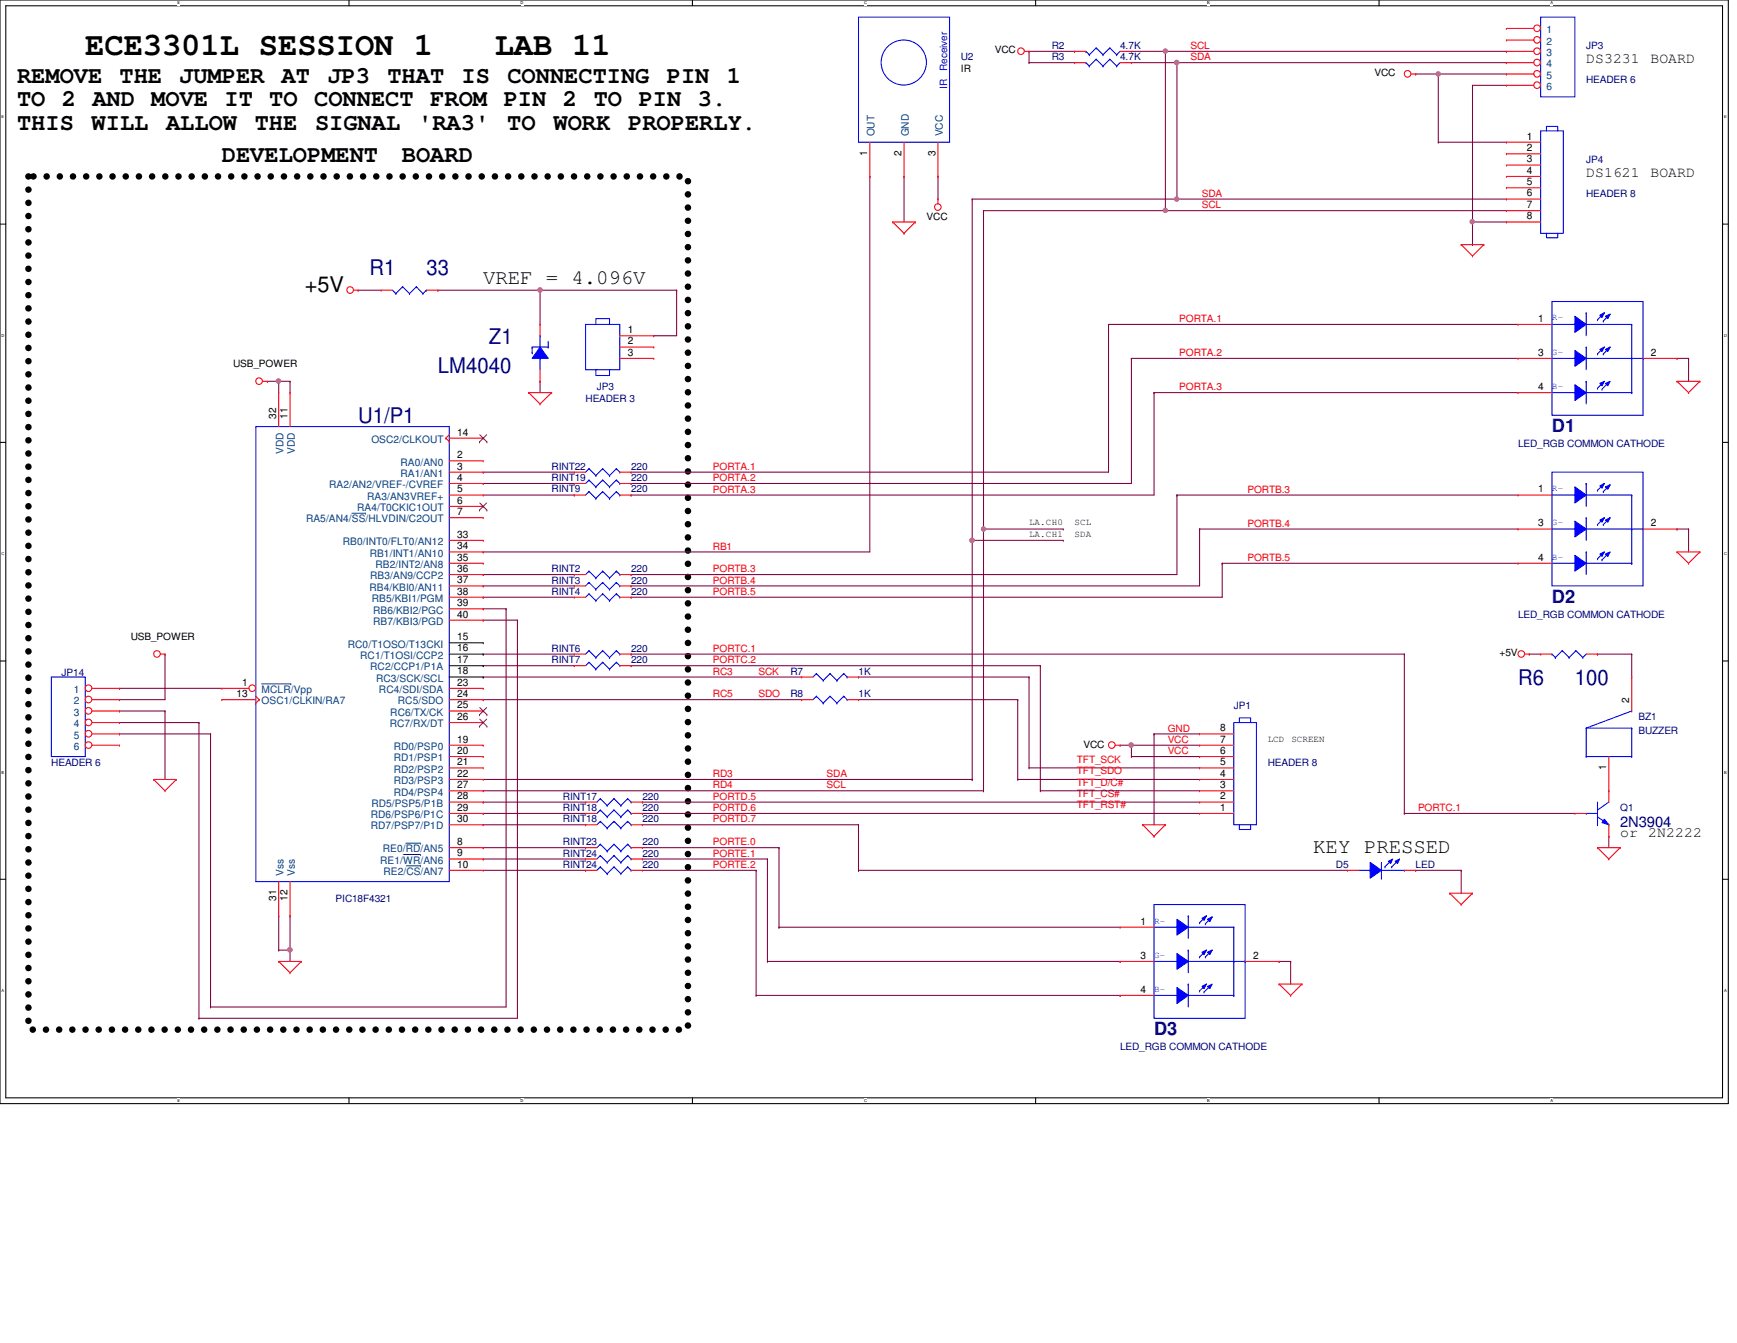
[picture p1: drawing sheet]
<svg xmlns="http://www.w3.org/2000/svg" width="279mm" height="216mm" viewBox="0 0 279 216" stroke-linecap="round" stroke-linejoin="round" font-family="sans-serif">
<path d="M0 0h278v177.4h-278zM.9 .9h276.2v175.6h-276.2z" fill="none" stroke="#000" stroke-width=".17"/>
<g fill="#fff">
<path d="M28.5 .1h.5v.7h-.5z"/>
<path d="M28.5 176.6h.5v.7h-.5z"/>
</g>
<path d="M56.1 0v.9M56.1 176.5v.9" fill="none" stroke="#000" stroke-width=".17"/>
<g fill="#fff">
<path d="M83.7 .1h.5v.7h-.5z"/>
<path d="M83.7 176.6h.5v.7h-.5z"/>
</g>
<path d="M111.4 0v.9M111.4 176.5v.9" fill="none" stroke="#000" stroke-width=".17"/>
<g fill="#fff">
<path d="M139 .1h.4v.7h-.4z"/>
<path d="M139 176.6h.4v.7h-.4z"/>
</g>
<path d="M166.6 0v.9M166.6 176.5v.9" fill="none" stroke="#000" stroke-width=".17"/>
<g fill="#fff">
<path d="M194.2 .1h.4v.7h-.4z"/>
<path d="M194.2 176.6h.4v.7h-.4z"/>
</g>
<path d="M221.8 0v.9M221.8 176.5v.9" fill="none" stroke="#000" stroke-width=".17"/>
<g fill="#fff">
<path d="M249.4 .1h.4v.7h-.4z"/>
<path d="M249.4 176.6h.4v.7h-.4z"/>
<path d="M.3 18.5h.4v.7h-.4z"/>
<path d="M277.3 18.5h.4v.7h-.4z"/>
<path d="M.3 53.6h.4v.7h-.4z"/>
<path d="M277.3 53.6h.5v.7h-.5z"/>
</g>
<path d="M0 36h.9M277.1 36h.9" fill="none" stroke="#000" stroke-width=".17"/>
<g fill="#fff">
<path d="M.3 88.6h.4v.8h-.4z"/>
<path d="M277.3 88.6h.5v.8h-.5z"/>
</g>
<path d="M0 71.1h.9M277.1 71.1h.9" fill="none" stroke="#000" stroke-width=".17"/>
<g fill="#fff">
<path d="M.3 123.8h.4v.7h-.4z"/>
<path d="M277.3 123.8h.4v.7h-.4z"/>
</g>
<path d="M0 106.3h.9M277.1 106.3h.9" fill="none" stroke="#000" stroke-width=".17"/>
<g fill="#fff">
<path d="M.3 158.9h.3v.7h-.3z"/>
<path d="M277.3 158.9h.4v.7h-.4z"/>
</g>
<path d="M0 141.4h.9M277.1 141.4h.9" fill="none" stroke="#000" stroke-width=".17"/>
<path d="M4.6 28.4h106.1v137.1h-106.1z" fill="none" stroke="#000" stroke-width="1.1" stroke-dasharray="0 2.1"/>
<path d="M187.5 33.9h.1M187.5 33.9h54.8M236.9 35.7h.1M236.9 39.3h.1M236.9 35.7h5.4M236.9 35.7v3.6" fill="none" stroke="#800040" stroke-width=".17"/>
<circle cx="187.4" cy="33.8" r=".34" fill="#f0f"/>
<circle cx="187.4" cy="33.8" r=".34" fill="none" stroke="#f0f" stroke-width=".17"/>
<path d="M236.9 13.7v22M236.9 35.7h.1" fill="none" stroke="#800040" stroke-width=".17"/>
<circle cx="236.8" cy="35.6" r=".34" fill="#f0f"/>
<circle cx="236.8" cy="35.6" r=".34" fill="none" stroke="#f0f" stroke-width=".17"/>
<path d="M227.7 11.9h.1M227.7 11.9h3.7M231.4 11.9h.1M231.4 11.9v11M236.9 13.7h.1M236.9 13.7h5.4M189.3 32h.1M189.3 32h53M231.4 22.9h.1M231.4 22.9h10.9" fill="none" stroke="#800040" stroke-width=".17"/>
<circle cx="189.3" cy="32" r=".34" fill="#f0f"/>
<circle cx="189.3" cy="32" r=".34" fill="none" stroke="#f0f" stroke-width=".17"/>
<path d="M182 10.1h7.3M182 8.3h5.5M187.5 8.3h.1M189.3 10.1h.1M231.4 11.9h10.9M242.3 11.9h.1" fill="none" stroke="#800040" stroke-width=".17"/>
<circle cx="231.3" cy="11.9" r=".34" fill="#f0f"/>
<circle cx="231.3" cy="11.9" r=".34" fill="none" stroke="#f0f" stroke-width=".17"/>
<path d="M165.5 10.1h.1M165.5 8.3h.1M165.5 10.1h7.3M165.5 8.3v1.8M165.5 8.3h7.3M172.8 8.3h.1M242.3 8.3h.1M242.3 8.3h-54.8v25.6M156.4 32v54.9M187.5 33.9h.1M156.4 86.9h.1" fill="none" stroke="#800040" stroke-width=".17"/>
<circle cx="187.4" cy="8.2" r=".34" fill="#f0f"/>
<circle cx="187.4" cy="8.2" r=".34" fill="none" stroke="#f0f" stroke-width=".17"/>
<path d="M242.3 10.1h.1M242.3 10.1h-53v21.9M158.2 33.9h.1M158.2 33.9v51.1M158.2 33.9h29.3M189.3 32h.1M158.2 85h.1" fill="none" stroke="#800040" stroke-width=".17"/>
<circle cx="189.3" cy="10" r=".35" fill="#f0f"/>
<circle cx="189.3" cy="10" r=".35" fill="none" stroke="#f0f" stroke-width=".17"/>
<path d="M156.4 32h.1M156.4 32h32.9M158.2 85v42.1M77.7 125.3h78.7M77.7 127.1h80.5M156.4 125.3h.1M158.2 127.1h.1" fill="none" stroke="#800040" stroke-width=".17"/>
<circle cx="158.2" cy="85" r=".34" fill="#f0f"/>
<circle cx="158.2" cy="85" r=".34" fill="none" stroke="#f0f" stroke-width=".17"/>
<path d="M158.2 85h12.8M171 85h.1M171 86.9h.1M171 86.9h-14.6v38.4M156.4 125.3h.1" fill="none" stroke="#800040" stroke-width=".17"/>
<circle cx="156.4" cy="86.9" r=".36" fill="#f0f"/>
<circle cx="156.4" cy="86.9" r=".36" fill="none" stroke="#f0f" stroke-width=".17"/>
<g fill="none" stroke="#800040" stroke-width=".17">
<path d="M178.3 52.2h.1M178.3 52.2v23.7h-76.8M269.7 57.6h.1M269.7 57.6h1.9M271.6 57.6h.1M271.6 57.6v3.7M77.7 77.7h.1M77.7 75.9h.1M77.7 77.7h14.7M77.7 75.9h14.7M101.5 79.6h.1M101.5 77.7h.1"/>
<path d="M101.5 75.9h.1M101.5 79.6h84.1M101.5 77.7h80.5M193 85h.1M193 85h51.2M101.5 107h.1M101.5 107h65.8M180.2 119.8h.1M180.2 119.8h1.8M225.9 105.2h.1M225.9 105.2v25.6M246 105.2h.1"/>
<path d="M246 105.2h1.8M257 105.2h.1M257 105.2h5.5M262.5 105.2h.1M262.5 105.2v3.6M103.3 128.9h.1M103.3 130.8h.1M103.3 130.8h89.7M103.3 128.9h89.7M225.9 130.8h.1M225.9 130.8h27.4M258.8 134.5h.1"/>
<path d="M258.8 134.5v1.8"/>
</g>
<circle cx="181.9" cy="119.8" r=".35" fill="#f0f"/>
<circle cx="181.9" cy="119.8" r=".35" fill="none" stroke="#f0f" stroke-width=".17"/>
<g fill="none" stroke="#800040" stroke-width=".17">
<path d="M182 57.6h.1M182 57.6v20.1M182 57.6h62.2M185.6 63.1h.1M185.6 63.1v16.5M185.6 63.1h58.6M189.3 79.6h.1M189.3 79.6h54.9M189.3 79.6v12.8h-87.8M77.7 88.7h.1M77.7 88.7h62.2M101.5 92.4h.1"/>
<path d="M101.5 96h.1M101.5 96h95.1M77.7 107h.1M77.7 108.8h.1M77.7 112.5h.1M77.7 108.8h51.2M77.7 112.5h51.2M77.7 107h14.7M138.1 108.8h.1M138.1 112.5h.1M138.1 108.8h27.4M138.1 112.5h25.6"/>
<path d="M163.7 112.5h.1M163.7 112.5v12.8M165.5 108.8h.1M165.5 108.8v14.6M167.3 107h.1M167.3 107v20.1M182 119.8h.1M182 119.8v1.8M182 119.8h11M185.6 118h.1M185.6 118h7.4M185.6 118v14.6"/>
<path d="M77.7 128.9h.1M77.7 128.9h16.5M163.7 125.3h.1M163.7 125.3h29.3M165.5 123.4h.1M165.5 123.4h27.5M167.3 127.1h.1M167.3 127.1h25.7M182 121.6h.1M182 121.6h11M46.7 152.7h.1M46.7 147.2h.1"/>
<path d="M46.7 147.2v7.4"/>
</g>
<circle cx="46.6" cy="152.7" r=".36" fill="#f0f"/>
<circle cx="46.6" cy="152.7" r=".36" fill="none" stroke="#f0f" stroke-width=".17"/>
<path d="M43 61.3h.1M43 61.3h1.8" fill="none" stroke="#800040" stroke-width=".17"/>
<circle cx="44.8" cy="61.3" r=".34" fill="#f0f"/>
<circle cx="44.8" cy="61.3" r=".34" fill="none" stroke="#f0f" stroke-width=".17"/>
<g fill="none" stroke="#800040" stroke-width=".17">
<path d="M57.6 46.7h.1M57.6 46.7h3.7M70.4 46.7h.1M70.4 46.7h38.4M86.9 46.7h.1M86.9 46.7v5.5M44.8 61.3h.1M44.8 61.3h1.9M44.8 61.3v1.8M46.7 61.3h.1M46.7 61.3v1.8M86.9 61.3h.1"/>
<path d="M86.9 61.3v1.8M77.7 99.7h.1M77.7 92.4h.1M77.7 94.2h.1M77.7 99.7h5.5M77.7 92.4h14.7M77.7 94.2h14.7M83.2 99.7h.1M83.2 99.7v64h-51.2M19.2 112.5h.1M19.2 110.7h.1M19.2 116.2h.1"/>
<path d="M19.2 118h.1M19.2 114.3h.1M19.2 110.7h16.5M19.2 116.2h12.8M19.2 118h14.7M19.2 114.3h7.3M26.5 105.2h.1M26.5 114.3h.1M26.5 105.2v7.3h-7.3M26.5 114.3v11M32 116.2h.1M32 116.2v47.5"/>
<path d="M33.9 118h.1M33.9 118v43.9M77.7 105.2h.1M77.7 105.2h14.7M77.7 130.8h.1M77.7 130.8h16.5M44.8 152.7h.1M44.8 147.2h.1M44.8 152.7h1.9M44.8 147.2v5.5M32 163.7h.1M33.9 161.9h.1"/>
<path d="M33.9 161.9h47.5"/>
</g>
<circle cx="86.9" cy="46.6" r=".35" fill="#f0f"/>
<circle cx="86.9" cy="46.6" r=".35" fill="none" stroke="#f0f" stroke-width=".17"/>
<g fill="none" stroke="#800040" stroke-width=".17">
<path d="M139.9 28.4h.1M139.9 28.4v60.3M145.4 28.4h.1M145.4 28.4v7.3M150.9 28.4h.1M150.9 28.4v3.6M105.2 54h.1M108.8 46.7h.1M108.8 46.7v7.3h-3.6M178.3 52.2h.1M178.3 52.2h65.9M77.7 79.6h14.7"/>
<path d="M92.4 79.6h.1M77.7 97.9h.1M77.7 96h.1M77.7 97.9h3.7M77.7 96h14.7M81.4 97.9h.1M81.4 97.9v64M101.5 94.2h.1M193 85h.1M193 85v9.2h-91.5M196.6 90.6h.1M196.6 90.6h47.6"/>
<path d="M196.6 90.6v5.4M269.7 85h.1M269.7 85h1.9M271.6 85h.1M271.6 85v3.7M101.5 105.2h.1M101.5 105.2h124.4M77.7 136.3h.1M77.7 138.1h.1M77.7 136.3h16.5M77.7 138.1h16.5M77.7 139.9h16.5"/>
<path d="M77.7 132.6h16.5M94.2 132.6h.1M94.2 139.9h.1M103.3 136.3h22M103.3 138.1h20.1M103.3 139.9h18.3M103.3 132.6h34.8M121.6 139.9h.1M121.6 139.9v20.1M123.4 138.1h.1M123.4 138.1v16.5M125.3 136.3h.1"/>
<path d="M125.3 136.3v12.8M138.1 139.9h.1M138.1 132.6h.1M138.1 139.9h78.6M138.1 132.6v7.3M227.7 139.9h.1M227.7 139.9h7.3M235 139.9h.1M235 139.9v3.7M123.4 154.6h.1M123.4 154.6h56.8M125.3 149.1h.1"/>
<path d="M125.3 149.1h54.9M180.2 154.6h.1M205.7 154.6h.1M205.7 154.6h1.9M207.6 154.6h.1M207.6 154.6v3.6M121.6 160h.1M121.6 160h58.6M180.2 160h.1"/>
</g>
<g fill="none" stroke="#f00" stroke-width=".17">
<path d="M164.8 8.3h.7M165.5 8.3h.1M227 11.9h.7M227.7 11.9h.1M143.6 35.7h.1M143.6 35.7h3.6M143.6 35.7l1.8 1.8M145.4 37.5h.1M147.2 35.7h.1M147.2 35.7l-1.8 1.8M150.9 32h.1M150.9 32v.8"/>
<path d="M235 39.3h.1M235 39.3h3.7M235 39.3l1.9 1.8M238.7 39.3h.1M238.7 39.3l-1.8 1.8M56.9 46.7h.7M57.6 46.7h.1M236.9 41.1h.1M42.2 61.3h.8M43 61.3h.1M85 63.1h.1M85 63.1h3.7"/>
<path d="M85 63.1l1.9 1.8M86.9 64.9h.1M88.7 63.1h.1M88.7 63.1l-1.8 1.8M269.7 61.3h.1M269.7 61.3h3.7M269.7 61.3l1.9 1.8M271.6 63.1h.1M273.4 61.3h.1M273.4 61.3l-1.8 1.8M269.7 88.7h.1M269.7 88.7h3.7"/>
<path d="M269.7 88.7l1.9 1.9M271.6 90.6h.1M273.4 88.7h.1M273.4 88.7l-1.8 1.9M25.8 105.2h.7M26.5 105.2h.1M179.4 119.8h.8M180.2 119.8h.1M245.3 105.2h.7M246 105.2h.1M24.7 125.3h.1M24.7 125.3h3.7"/>
<path d="M24.7 125.3l1.8 1.8M26.5 127.1h.1M28.4 125.3h.1M28.4 125.3l-1.9 1.8M183.8 132.6h.1M183.8 132.6h3.7M183.8 132.6l1.8 1.9M185.6 134.5h.1M187.5 132.6h.1M187.5 132.6l-1.9 1.9M257 136.3h.1M257 136.3h3.6"/>
<path d="M257 136.3l1.8 1.8M258.8 138.1h.1M260.6 136.3h.1M260.6 136.3l-1.8 1.8M44.8 154.6h.1M44.8 154.6h3.7M44.8 154.6l1.9 1.8M46.7 156.4h.1M48.5 154.6h.1M48.5 154.6l-1.8 1.8M205.7 158.2h.1M205.7 158.2h3.7"/>
<path d="M205.7 158.2l1.9 1.8M209.4 158.2h.1M209.4 158.2l-1.8 1.8M233.2 143.6h.1M233.2 143.6h3.7M233.2 143.6l1.8 1.8M235 145.4h.1M236.9 143.6h.1M236.9 143.6l-1.9 1.8M207.6 160h.1"/>
<circle cx="164.2" cy="8.2" r=".54"/>
<circle cx="226.4" cy="11.9" r=".54"/>
<circle cx="150.8" cy="33.3" r=".54"/>
<circle cx="56.3" cy="46.6" r=".54"/>
<circle cx="41.7" cy="61.3" r=".54"/>
<circle cx="25.2" cy="105.1" r=".54"/>
<circle cx="178.8" cy="119.8" r=".54"/>
<circle cx="244.7" cy="105.1" r=".54"/>
</g>
<path d="M8.3 108.8h5.4v12.8h-5.4z" fill="none" stroke="#00f" stroke-width=".17"/>
<circle cx="14.2" cy="110.6" r=".54" fill="#fff"/>
<g fill="none" stroke="#f00" stroke-width=".17">
<path d="M14.8 110.7h4.4M19.2 110.7h.1"/>
<circle cx="14.2" cy="110.6" r=".54"/>
</g>
<circle cx="14.2" cy="112.5" r=".54" fill="#fff"/>
<g fill="none" stroke="#f00" stroke-width=".17">
<path d="M14.8 112.5h4.4M19.2 112.5h.1"/>
<circle cx="14.2" cy="112.5" r=".54"/>
</g>
<circle cx="14.2" cy="114.3" r=".54" fill="#fff"/>
<g fill="none" stroke="#f00" stroke-width=".17">
<path d="M14.8 114.3h4.4M19.2 114.3h.1"/>
<circle cx="14.2" cy="114.3" r=".54"/>
</g>
<circle cx="14.2" cy="116.1" r=".54" fill="#fff"/>
<g fill="none" stroke="#f00" stroke-width=".17">
<path d="M14.8 116.2h4.4M19.2 116.2h.1"/>
<circle cx="14.2" cy="116.1" r=".54"/>
</g>
<circle cx="14.2" cy="118" r=".54" fill="#fff"/>
<g fill="none" stroke="#f00" stroke-width=".17">
<path d="M14.8 118h4.4M19.2 118h.1"/>
<circle cx="14.2" cy="118" r=".54"/>
</g>
<circle cx="14.2" cy="119.8" r=".54" fill="#fff"/>
<g fill="none" stroke="#f00" stroke-width=".17">
<path d="M92.4 75.9h.1M92.4 77.7h.1M92.4 75.9h1.8M92.4 77.7h1.8M99.7 75.9h1.8M99.7 77.7h1.8M101.5 75.9h.1M101.5 77.7h.1M14.8 119.8h4.4M19.2 119.8h.1M128.9 112.5h.1M128.9 108.8h.1"/>
<path d="M128.9 112.5h1.9M128.9 108.8h1.9M136.3 112.5h1.8M136.3 108.8h1.8M138.1 112.5h.1M138.1 108.8h.1M94.2 132.6h.1M94.2 132.6h1.8M101.5 132.6h1.8M103.3 132.6h.1"/>
<circle cx="14.2" cy="119.8" r=".54"/>
</g>
<g fill="none" stroke="#00f" stroke-width=".17">
<path d="M247.8 2.8h5.5v12.8h-5.5zM94.7 75.4h.1M94.7 77.2h.1M94.7 75.4l-.5 .5M94.7 75.4l1.1 1.1M94.7 77.2l-.5 .5M94.7 77.2l1.1 1.1M95.8 76.5h.1M95.8 78.3h.1M96.9 75.4h.1M96.9 77.2h.1M96.9 75.4l-1.1 1.1"/>
<path d="M96.9 75.4l1.1 1.1M96.9 77.2l-1.1 1.1M96.9 77.2l1.1 1.1M98 76.5h.1M98 78.3h.1M99.1 75.4h.1M99.1 77.2h.1M99.1 75.4l-1.1 1.1M99.1 75.4l.6 .5M99.1 77.2l-1.1 1.1M99.1 77.2l.6 .5M99.7 75.9h.1"/>
<path d="M99.7 77.7h.1M131.3 111.9h.1M131.3 108.3h.1M131.3 111.9l-.5 .6M131.3 111.9l1.1 1.1M131.3 108.3l-.5 .5M131.3 108.3l1.1 1.1M132.4 113h.1M132.4 109.4h.1M133.5 111.9h.1M133.5 108.3h.1M133.5 111.9l-1.1 1.1"/>
<path d="M133.5 111.9l1.1 1.1M133.5 108.3l-1.1 1.1M133.5 108.3l1.1 1.1M134.6 113h.1M134.6 109.4h.1M135.7 111.9h.1M135.7 108.3h.1M135.7 111.9l-1.1 1.1M135.7 111.9l.6 .6M135.7 108.3l-1.1 1.1M135.7 108.3l.6 .5M136.3 112.5h.1"/>
<path d="M136.3 108.8h.1M96.6 132h.1M96.6 132l-.6 .6M96.6 132l1.1 1.1M97.7 133.1h.1M98.8 132h.1M98.8 132l-1.1 1.1M98.8 132l1.1 1.1M99.9 133.1h.1M101 132h.1M101 132l-1.1 1.1M101 132l.5 .6"/>
<path d="M101.5 132.6h.1"/>
</g>
<circle cx="247.2" cy="4.5" r=".54" fill="#fff"/>
<g fill="none" stroke="#f00" stroke-width=".17">
<path d="M242.3 4.6h.1M242.3 4.6h4.4"/>
<circle cx="247.2" cy="4.5" r=".54"/>
</g>
<circle cx="247.2" cy="6.4" r=".54" fill="#fff"/>
<g fill="none" stroke="#f00" stroke-width=".17">
<path d="M242.3 6.4h.1M242.3 6.4h4.4"/>
<circle cx="247.2" cy="6.4" r=".54"/>
</g>
<circle cx="247.2" cy="8.2" r=".54" fill="#fff"/>
<g fill="none" stroke="#f00" stroke-width=".17">
<path d="M242.3 8.3h.1M242.3 8.3h4.4"/>
<circle cx="247.2" cy="8.2" r=".54"/>
</g>
<circle cx="247.2" cy="10" r=".54" fill="#fff"/>
<g fill="none" stroke="#f00" stroke-width=".17">
<path d="M242.3 10.1h.1M242.3 10.1h4.4"/>
<circle cx="247.2" cy="10" r=".54"/>
</g>
<circle cx="247.2" cy="11.9" r=".54" fill="#fff"/>
<g fill="none" stroke="#f00" stroke-width=".17">
<path d="M242.3 11.9h.1M242.3 11.9h4.4"/>
<circle cx="247.2" cy="11.9" r=".54"/>
</g>
<circle cx="247.2" cy="13.7" r=".54" fill="#fff"/>
<g fill="none" stroke="#f00" stroke-width=".17">
<path d="M242.3 13.7h.1M242.3 13.7h4.4M92.4 79.6h.1M92.4 79.6h1.8M99.7 79.6h1.8M101.5 79.6h.1M94.2 139.9h.1M94.2 139.9h1.8M101.5 139.9h1.8M103.3 139.9h.1"/>
<circle cx="247.2" cy="13.7" r=".54"/>
</g>
<g fill="none" stroke="#00f" stroke-width=".17">
<path d="M94.7 79h.1M94.7 79l-.5 .6M94.7 79l1.1 1.1M96.9 79h.1M96.9 79l-1.1 1.1M96.9 79l1.1 1.1M99.1 79h.1M99.1 79l-1.1 1.1M99.1 79l.6 .6M99.7 79.6h.1M95.8 80.1h.1M98 80.1h.1"/>
<path d="M96.6 139.4h.1M96.6 139.4l-.6 .5M96.6 139.4l1.1 1.1M98.8 139.4h.1M98.8 139.4l-1.1 1.1M98.8 139.4l1.1 1.1M101 139.4h.1M101 139.4l-1.1 1.1M101 139.4l.5 .5M101.5 139.9h.1M97.7 140.5h.1M99.9 140.5h.1"/>
</g>
<path d="M189.3 147.8l1.8 1.3-1.8 1.2z" fill-rule="evenodd" fill="#00f"/>
<path d="M189.3 147.8l1.8 1.3-1.8 1.2z" fill="none" stroke="#00f" stroke-width=".17"/>
<path d="M193.3 147.6l.8-.4-.4 .8z" fill-rule="evenodd" fill="#00f"/>
<path d="M193 148.3h.1M193.3 147.6l.8-.4-.4 .8zM194.1 147.2l-1.1 1.1" fill="none" stroke="#00f" stroke-width=".17"/>
<path d="M194.2 147.8l.8-.4-.4 .8z" fill-rule="evenodd" fill="#00f"/>
<path d="M185.6 149.1h12.9M191.1 147.2h.1M191.1 147.2v3.7M193 159.3h.1M194.1 158.2l-1.1 1.1M194.2 147.8l.8-.4-.4 .8zM198.5 149.1h.1" fill="none" stroke="#00f" stroke-width=".17"/>
<path d="M189.3 153.3l1.8 1.3-1.8 1.2z" fill-rule="evenodd" fill="#00f"/>
<path d="M189.3 153.3l1.8 1.3-1.8 1.2z" fill="none" stroke="#00f" stroke-width=".17"/>
<path d="M189.3 158.7l1.8 1.3-1.8 1.3z" fill-rule="evenodd" fill="#00f"/>
<path d="M185.6 154.6h12.9M189.3 158.7l1.8 1.3-1.8 1.3zM193.7 159.5h.1M193.9 153.8h.1M194.8 158.4l-1.1 1.1M195 152.7l-1.1 1.1M198.5 154.6h.1M185.6 160h12.9M198.5 160h.1" fill="none" stroke="#00f" stroke-width=".17"/>
<path d="M193.3 153.1l.8-.4-.4 .8z" fill-rule="evenodd" fill="#00f"/>
<path d="M193.3 153.1l.8-.4-.4 .8z" fill="none" stroke="#00f" stroke-width=".17"/>
<path d="M194.2 153.1l.8-.4-.4 .8z" fill-rule="evenodd" fill="#00f"/>
<path d="M194.2 153.1l.8-.4-.4 .8z" fill="none" stroke="#00f" stroke-width=".17"/>
<path d="M193.3 158.6l.8-.4-.4 .7z" fill-rule="evenodd" fill="#00f"/>
<path d="M193.3 158.6l.8-.4-.4 .7z" fill="none" stroke="#00f" stroke-width=".17"/>
<path d="M194.2 158.6l.8-.4-.4 .7z" fill-rule="evenodd" fill="#00f"/>
<g fill="none" stroke="#00f" stroke-width=".17">
<path d="M198.5 116.2h3.6v16.4h-3.6zM199.3 116.2v-.8h1.9v.8M249.6 105.2h.1M249.6 105.2l.6 .5M250.2 105.7h.1M251.3 104.6h.1M251.3 104.6l1.1 1.1M251.3 104.6l-1.1 1.1M252.4 105.7h.1M253.5 104.6h.1M253.5 104.6l1.1 1.1M253.5 104.6l-1.1 1.1"/>
<path d="M254.6 105.7h.1M255.1 105.2l-.5 .5M199.3 132.6v.7h1.9v-.7M255.1 130.8h.1M255.1 130.8h1.9M257 130.2h.1M257 132.6h.1M257 131.3l1.8 1.3M257 128.9v3.7M258.8 132.6h.1M258.8 128.9l-1.8 1.3M185.6 145.4h14.7v18.3h-14.7z"/>
<path d="M191.1 152.7h.1M191.1 158.2h.1M191.1 152.7v3.7M191.1 158.2v3.7M193 153.8h.1M193.9 148.5h.1M194.1 152.7l-1.1 1.1M194.2 158.6l.8-.4-.4 .7zM195 147.4l-1.1 1.1M198.5 149.1v10.9M198.5 154.6h1.8M200.3 154.6h.1"/>
<path d="M198.5 160h.1"/>
</g>
<g fill="none" stroke="#f00" stroke-width=".17">
<path d="M193 119.8h.1M193 118h.1M193 119.8h5.5M193 118h5.5M247.8 105.2h.1M247.8 105.2h1.8M255.1 105.2h1.9M257 105.2h.1M193 130.8h.1M193 128.9h.1M193 127.1h.1M193 125.3h.1"/>
<path d="M193 123.4h.1M193 121.6h.1M193 130.8h5.5M193 128.9h5.5M193 127.1h5.5M193 125.3h5.5M193 123.4h5.5M193 121.6h5.5M180.2 149.1h.1M180.2 154.6h.1M180.2 149.1h5.4M180.2 154.6h5.4"/>
<path d="M200.3 154.6h5.4M205.7 154.6h.1M180.2 160h.1M180.2 160h5.4"/>
</g>
<path d="M258.1 131.7l.7 .9-1.1-.4z" fill="#00f"/>
<g fill="none" stroke="#00f" stroke-width=".17">
<path d="M138.1 2.8h14.6v20.1h-14.6zM258.1 131.7l.7 .9-1.1-.4z"/>
<circle cx="145.4" cy="10.1" r="3.6"/>
</g>
<path d="M139.9 28.4h.1M139.9 22.9v5.5M145.4 28.4h.1M145.4 22.9v5.5M150.9 28.4h.1M150.9 22.9v5.5M253.3 130.8h.1M253.3 130.8h1.8M258.8 127.1h.1M258.8 134.5h.1M258.8 127.1v1.8M258.8 132.6v1.9" fill="none" stroke="#f00" stroke-width=".17"/>
<path d="M253.3 78.3l1.8 1.3-1.8 1.3z" fill-rule="evenodd" fill="#00f"/>
<path d="M253.3 78.3l1.8 1.3-1.8 1.3z" fill="none" stroke="#00f" stroke-width=".17"/>
<path d="M257.3 78.1l.8-.4-.4 .8z" fill-rule="evenodd" fill="#00f"/>
<path d="M257 78.8h.1M257.3 78.1l.8-.4-.4 .8zM258.1 77.7l-1.1 1.1" fill="none" stroke="#00f" stroke-width=".17"/>
<path d="M258.2 78.3l.8-.4-.4 .8z" fill-rule="evenodd" fill="#00f"/>
<path d="M249.6 79.6h12.9M255.1 77.7h.1M255.1 77.7v3.7M258.2 78.3l.8-.4-.4 .8zM262.5 79.6h.1M257 89.8h.1M258.1 88.7l-1.1 1.1" fill="none" stroke="#00f" stroke-width=".17"/>
<path d="M253.3 83.8l1.8 1.2-1.8 1.3z" fill-rule="evenodd" fill="#00f"/>
<path d="M253.3 83.8l1.8 1.2-1.8 1.3z" fill="none" stroke="#00f" stroke-width=".17"/>
<path d="M253.3 89.3l1.8 1.3-1.8 1.2z" fill-rule="evenodd" fill="#00f"/>
<path d="M249.6 85h12.9M249.6 90.6h12.9M253.3 89.3l1.8 1.3-1.8 1.2zM257.7 90h.1M257.9 84.3h.1M258.8 88.9l-1.1 1.1M259 83.2l-1.1 1.1M262.5 85h.1M262.5 90.6h.1" fill="none" stroke="#00f" stroke-width=".17"/>
<path d="M257.3 83.6l.8-.4-.4 .7z" fill-rule="evenodd" fill="#00f"/>
<path d="M257.3 83.6l.8-.4-.4 .7z" fill="none" stroke="#00f" stroke-width=".17"/>
<path d="M258.2 83.6l.8-.4-.4 .7z" fill-rule="evenodd" fill="#00f"/>
<path d="M258.2 83.6l.8-.4-.4 .7z" fill="none" stroke="#00f" stroke-width=".17"/>
<path d="M257.3 89.1l.8-.4-.4 .8z" fill-rule="evenodd" fill="#00f"/>
<path d="M257.3 89.1l.8-.4-.4 .8z" fill="none" stroke="#00f" stroke-width=".17"/>
<path d="M258.2 89.1l.8-.4-.4 .8z" fill-rule="evenodd" fill="#00f"/>
<g fill="none" stroke="#00f" stroke-width=".17">
<path d="M85.6 55.8h.1M85.6 56.7h.1M85.6 55.8h2.6M85.6 55.8v.9M86.9 57.6h.1M86.9 54h.1M86.9 54v1.8M86.9 57.6v1.8M88.2 55.8h.1M88.2 54.9v.9M249.6 75.9h14.7v18.3h-14.7zM257.9 79h.1"/>
<path d="M259 77.9l-1.1 1.1M262.5 79.6v11M255.1 83.2h.1M255.1 88.7h.1M255.1 83.2v3.7M255.1 88.7v3.7M257 84.3h.1M258.1 83.2l-1.1 1.1M258.2 89.1l.8-.4-.4 .8zM262.5 90.6h.1M262.5 85h1.8M264.3 85h.1"/>
<path d="M94.7 104.6h.1M94.7 104.6l-.5 .6M94.7 104.6l1.1 1.1M95.8 105.7h.1M96.9 104.6h.1M96.9 104.6l-1.1 1.1M96.9 104.6l1.1 1.1M98 105.7h.1M99.1 104.6h.1M99.1 104.6l-1.1 1.1M99.1 104.6l.6 .6M99.7 105.2h.1"/>
</g>
<path d="M244.2 79.6h.1M244.2 79.6h5.4M244.2 85h.1M244.2 90.6h.1M244.2 85h5.4M244.2 90.6h5.4M264.3 85h5.4M269.7 85h.1M92.4 105.2h.1M92.4 105.2h1.8M99.7 105.2h1.8M101.5 105.2h.1" fill="none" stroke="#f00" stroke-width=".17"/>
<path d="M86.9 55.8l1.3 1.8h-2.6z" fill-rule="evenodd" fill="#00f"/>
<g fill="none" stroke="#00f" stroke-width=".17">
<path d="M86.9 55.8l1.3 1.8h-2.6zM96.6 128.4h.1M96.6 128.4l-.6 .5M96.6 128.4l1.1 1.1M97.7 129.5h.1M98.8 128.4h.1M98.8 128.4l-1.1 1.1M98.8 128.4l1.1 1.1M99.9 129.5h.1M101 128.4h.1M101 128.4l-1.1 1.1M101 128.4l.5 .5"/>
<path d="M101.5 128.9h.1"/>
</g>
<path d="M86.9 52.2h.1M86.9 52.2v1.8M86.9 59.4v1.9M86.9 61.3h.1M94.2 128.9h.1M94.2 128.9h1.8M101.5 128.9h1.8M103.3 128.9h.1" fill="none" stroke="#f00" stroke-width=".17"/>
<path d="M253.3 50.8l1.8 1.4-1.8 1.2z" fill-rule="evenodd" fill="#00f"/>
<path d="M253.3 50.8l1.8 1.4-1.8 1.2z" fill="none" stroke="#00f" stroke-width=".17"/>
<path d="M257.3 50.7l.8-.4-.4 .8z" fill-rule="evenodd" fill="#00f"/>
<path d="M257 51.4h.1M257.3 50.7l.8-.4-.4 .8zM258.1 50.3l-1.1 1.1" fill="none" stroke="#00f" stroke-width=".17"/>
<path d="M258.2 50.8l.8-.3-.4 .7z" fill-rule="evenodd" fill="#00f"/>
<path d="M249.6 52.2h12.9M255.1 50.3h.1M255.1 50.3v3.7M258.2 50.8l.8-.3-.4 .7zM262.5 52.2h.1M257 62.4h.1M258.1 61.3l-1.1 1.1" fill="none" stroke="#00f" stroke-width=".17"/>
<path d="M253.3 56.3l1.8 1.3-1.8 1.3z" fill-rule="evenodd" fill="#00f"/>
<path d="M253.3 56.3l1.8 1.3-1.8 1.3z" fill="none" stroke="#00f" stroke-width=".17"/>
<path d="M253.3 61.8l1.8 1.3-1.8 1.3z" fill-rule="evenodd" fill="#00f"/>
<path d="M249.6 57.6h12.9M257.9 56.9h.1M259 55.8l-1.1 1.1M262.5 57.6h.1M249.6 63.1h12.9M253.3 61.8l1.8 1.3-1.8 1.3zM257.7 62.6h.1M258.8 61.5l-1.1 1.1M262.5 63.1h.1" fill="none" stroke="#00f" stroke-width=".17"/>
<path d="M257.3 56.2l.8-.4-.4 .7z" fill-rule="evenodd" fill="#00f"/>
<path d="M257.3 56.2l.8-.4-.4 .7z" fill="none" stroke="#00f" stroke-width=".17"/>
<path d="M258.2 56.2l.8-.4-.4 .7z" fill-rule="evenodd" fill="#00f"/>
<path d="M258.2 56.2l.8-.4-.4 .7z" fill="none" stroke="#00f" stroke-width=".17"/>
<path d="M257.3 61.6l.8-.3-.4 .7z" fill-rule="evenodd" fill="#00f"/>
<path d="M257.3 61.6l.8-.3-.4 .7z" fill="none" stroke="#00f" stroke-width=".17"/>
<path d="M258.2 61.6l.8-.3-.4 .7z" fill-rule="evenodd" fill="#00f"/>
<g fill="none" stroke="#00f" stroke-width=".17">
<path d="M174.7 8.3h.1M174.7 8.3l.5 .5M175.2 8.8h.1M176.3 7.7h.1M176.3 7.7l1.1 1.1M176.3 7.7l-1.1 1.1M177.4 8.8h.1M178.5 7.7h.1M178.5 7.7l1.1 1.1M178.5 7.7l-1.1 1.1M179.6 8.8h.1M180.2 8.3l-.6 .5"/>
<path d="M94.2 52.2h5.5v7.2h-5.5zM95.8 52.2v-1h2.2v1h-.1M96 59.4h-.2v1h2.2v-1M249.6 48.5h14.7v18.3h-14.7zM255.1 55.8h.1M255.1 55.8v3.6M257 56.9h.1M257.9 51.6h.1M258.1 55.8l-1.1 1.1M259 50.5l-1.1 1.1M262.5 52.2v10.9M262.5 57.6h1.8"/>
<path d="M264.3 57.6h.1M41.1 68.6h31.2v73.1h-31.2zM255.1 61.3h.1M255.1 61.3v3.6M258.2 61.6l.8-.3-.4 .7zM262.5 63.1h.1M94.7 93.6h.1M94.7 91.8h.1M94.7 95.5h.1M94.7 93.6l-.5 .6M94.7 93.6l1.1 1.1M94.7 91.8l-.5 .6"/>
<path d="M94.7 91.8l1.1 1.1M94.7 95.5l-.5 .5M94.7 95.5l1.1 1.1M95.8 94.7h.1M95.8 92.9h.1M95.8 96.6h.1M96.9 93.6h.1M96.9 91.8h.1M96.9 95.5h.1M96.9 93.6l-1.1 1.1M96.9 93.6l1.1 1.1M96.9 91.8l-1.1 1.1"/>
<path d="M96.9 91.8l1.1 1.1M96.9 95.5l-1.1 1.1M96.9 95.5l1.1 1.1M98 94.7h.1M98 92.9h.1M98 96.6h.1M99.1 93.6h.1M99.1 91.8h.1M99.1 95.5h.1M99.1 93.6l-1.1 1.1M99.1 93.6l.6 .6M99.1 91.8l-1.1 1.1"/>
<path d="M99.1 91.8l.6 .6M99.1 95.5l-1.1 1.1M99.1 95.5l.6 .5M99.7 94.2h.1M99.7 92.4h.1M99.7 96h.1M94.7 106.5h.1M94.7 106.5l-.5 .5M94.7 106.5l1.1 1.1M95.8 107.6h.1M96.9 106.5h.1M96.9 106.5l-1.1 1.1"/>
<path d="M96.9 106.5l1.1 1.1M98 107.6h.1M99.1 106.5h.1M99.1 106.5l-1.1 1.1M99.1 106.5l.6 .5M99.7 107h.1M255.1 117.1h.1M255.1 117.1v4.5M255.1 117.1h7.4M262.5 117.1h.1M262.5 114.3h.1M262.5 117.1v4.5"/>
<path d="M262.5 114.3l-7.4 2.8M96.6 137.5h.1M96.6 130.2h.1M96.6 135.7h.1M96.6 137.5l-.6 .6M96.6 137.5l1.1 1.1M96.6 130.2l-.6 .6M96.6 130.2l1.1 1.1M96.6 135.7l-.6 .6M96.6 135.7l1.1 1.1M97.7 138.6h.1M97.7 131.3h.1"/>
<path d="M97.7 136.8h.1M98.8 137.5h.1M98.8 130.2h.1M98.8 135.7h.1M98.8 137.5l-1.1 1.1M98.8 137.5l1.1 1.1M98.8 130.2l-1.1 1.1M98.8 130.2l1.1 1.1M98.8 135.7l-1.1 1.1M98.8 135.7l1.1 1.1M99.9 138.6h.1M99.9 131.3h.1"/>
<path d="M99.9 136.8h.1M101 137.5h.1M101 130.2h.1M101 135.7h.1M101 137.5l-1.1 1.1M101 137.5l.5 .6M101 130.2l-1.1 1.1M101 130.2l.5 .6M101 135.7l-1.1 1.1M101 135.7l.5 .6M101.5 138.1h.1M101.5 130.8h.1"/>
<path d="M101.5 136.3h.1M255.1 121.6h.1M255.1 121.6h7.4M262.5 121.6h.1"/>
</g>
<g fill="none" stroke="#f00" stroke-width=".17">
<path d="M172.8 8.3h.1M172.8 8.3h1.9M180.2 8.3h1.8M182 8.3h.1M99.7 57.6h5.5M99.7 54h5.5M99.7 55.8h5.5M105.2 54h.1M105.2 55.8h.1M105.2 57.6h.1M244.2 52.2h.1M244.2 57.6h.1"/>
<path d="M244.2 52.2h5.4M244.2 57.6h5.4M264.3 57.6h5.4M269.7 57.6h.1M244.2 63.1h.1M244.2 63.1h5.4M92.4 94.2h.1M92.4 92.4h.1M92.4 96h.1M92.4 94.2h1.8M92.4 92.4h1.8M92.4 96h1.8"/>
<path d="M99.7 94.2h1.8M99.7 92.4h1.8M99.7 96h1.8M101.5 94.2h.1M101.5 92.4h.1M101.5 96h.1M92.4 107h.1M92.4 107h1.8M99.7 107h1.8M101.5 107h.1M262.5 108.8h.1M262.5 108.8v5.5"/>
<path d="M94.2 138.1h.1M94.2 130.8h.1M94.2 136.3h.1M94.2 138.1h1.8M94.2 130.8h1.8M94.2 136.3h1.8M101.5 138.1h1.8M101.5 130.8h1.8M101.5 136.3h1.8M103.3 138.1h.1M103.3 130.8h.1M103.3 136.3h.1"/>
<path d="M258.8 127.1h.1M258.8 121.6v5.5"/>
</g>
<circle cx="40.6" cy="110.6" r=".54" fill="#fff"/>
<g fill="none" stroke="#f00" stroke-width=".17">
<path d="M242.3 22.9h.1M242.3 24.7h.1M242.3 26.5h.1M242.3 28.4h.1M242.3 30.2h.1M242.3 32h.1M242.3 33.9h.1M242.3 35.7h.1M242.3 22.9h5.5M242.3 24.7h5.5M242.3 26.5h5.5M242.3 28.4h5.5"/>
<path d="M242.3 30.2h5.5M242.3 32h5.5M242.3 33.9h5.5M242.3 35.7h5.5M44.8 63.1h.1M44.8 63.1v5.5M46.7 63.1h.1M46.7 63.1v5.5M71.7 70.4h.1M71.7 70.4l.6 .6M72.3 71h.1M72.3 74.1h5.4"/>
<path d="M72.3 75.9h5.4M72.3 77.7h5.4M72.3 79.6h5.4M72.3 69.9l-.6 .5M72.3 70.4h5.4M77.7 74.1h.1M77.7 75.9h.1M77.7 77.7h.1M77.7 79.6h.1M77.7 70.4h.1M72.3 81.4h5.4M72.3 83.2h5.4"/>
<path d="M72.3 86.9h5.4M72.3 88.7h5.4M72.3 90.6h5.4M72.3 92.4h5.4M72.3 94.2h5.4M72.3 96h5.4M72.3 97.9h5.4M72.3 99.7h5.4M77.7 81.4h.1M77.7 83.2h.1M77.7 86.9h.1M77.7 88.7h.1"/>
<path d="M77.7 90.6h.1M77.7 92.4h.1M77.7 94.2h.1M77.7 96h.1M77.7 97.9h.1M77.7 99.7h.1M35.7 110.7h.1M35.7 112.5h.1M35.7 110.7h4.3M35.7 112.5h5.4M41.1 113h.1M41.1 111.9l.6 .6"/>
<path d="M41.7 112.5h.1M41.7 112.5l-.6 .5M72.3 110.7h5.4M72.3 112.5h5.4M72.3 119.8h5.4M72.3 116.2h5.4M72.3 114.3h5.4M77.7 119.8h.1M77.7 116.2h.1M77.7 114.3h.1M77.7 112.5h.1M77.7 110.7h.1"/>
<path d="M72.3 136.3h5.4M72.3 138.1h5.4M72.3 139.9h5.4M72.3 121.6h5.4M72.3 123.4h5.4M72.3 125.3h5.4M72.3 127.1h5.4M72.3 128.9h5.4M72.3 130.8h5.4M72.3 132.6h5.4M77.7 136.3h.1M77.7 138.1h.1"/>
<path d="M77.7 139.9h.1M77.7 121.6h.1M77.7 123.4h.1M77.7 125.3h.1M77.7 127.1h.1M77.7 128.9h.1M77.7 130.8h.1M77.7 132.6h.1M44.8 147.2h.1M44.8 141.7v5.5M46.7 147.2h.1M46.7 141.7v5.5"/>
<circle cx="40.6" cy="110.6" r=".54"/>
</g>
<path d="M56.6 82.5h2.2M58.8 82.5h.1M42.1 109.9h4.7M46.8 109.9h.1M64.9 137.4h2.7M65.3 135.6h2.3M65.4 139.2h2.2M67.6 135.6h.1M67.6 137.4h.1M67.6 139.2h.1" fill="none" stroke="#004080" stroke-width=".16"/>
<g fill="none" stroke="#804000" stroke-width=".16">
<path d="M77.1 71h.1M77.2 69.9l1.1 1.1M78.3 69.9l-1.2 1.1M78.3 71h.1M77.1 82h.1M77.2 80.9l1.1 1.1M78.3 80.9l-1.2 1.1M78.3 82h.1M77.1 116.8h.1M77.1 114.9h.1M77.2 115.6l1.1 1.2M77.2 113.7l1.1 1.2"/>
<path d="M78.3 115.6l-1.2 1.2M78.3 113.7l-1.2 1.2M78.3 116.8h.1M78.3 114.9h.1"/>
</g>
<path d="M72.3 108.8h5.4M72.3 107h5.4M72.3 105.2h5.4M72.3 103.3h5.4M77.7 108.8h.1M77.7 107h.1M77.7 105.2h.1M77.7 103.3h.1" fill="none" stroke="#000" stroke-width=".16"/>
<path d="M247.8 21h3.7v16.5h-3.7zM248.8 21v-.7h1.8v.7M248.8 37.5v.7h1.8v-.7M218.6 139.9h1.8M220.4 139.9h.1M222.2 138.6v2.6M222.2 139.9h3.7M225.9 139.9h.1M222.2 141.2h.1" fill="none" stroke="#00f" stroke-width=".17"/>
<path d="M220.4 138.6l1.8 1.3-1.8 1.3z" fill-rule="evenodd" fill="#00f"/>
<path d="M220.4 138.6l1.8 1.3-1.8 1.3z" fill="none" stroke="#00f" stroke-width=".17"/>
<path d="M224.4 138.5l.7-.4-.3 .7z" fill-rule="evenodd" fill="#00f"/>
<path d="M224.4 138.5l.7-.4-.3 .7z" fill="none" stroke="#00f" stroke-width=".17"/>
<path d="M223.3 138.5l.7-.4-.3 .7z" fill-rule="evenodd" fill="#00f"/>
<g fill="none" stroke="#00f" stroke-width=".17">
<path d="M174.7 10.1h.1M174.7 10.1l.5 .5M175.2 10.6h.1M176.3 9.5h.1M176.3 9.5l1.1 1.1M176.3 9.5l-1.1 1.1M177.4 10.6h.1M178.5 9.5h.1M178.5 9.5l1.1 1.1M178.5 9.5l-1.1 1.1M179.6 10.6h.1M180.2 10.1l-.6 .5"/>
<path d="M63.1 46.7l.6 .5M63.7 47.2h.1M64.8 46.1h.1M64.8 46.1l-1.1 1.1M64.8 46.1l1.1 1.1M65.9 47.2h.1M67 46.1h.1M67 46.1l-1.1 1.1M67 46.1l1 1.1M68 47.2h.1M68.6 46.7h.1M68.6 46.7l-.6 .5"/>
<path d="M222.8 139.4h.1M223.3 138.5l.7-.4-.3 .7zM223.9 139.4h.1M223.9 138.3l-1.1 1.1M225 138.3l-1.1 1.1"/>
</g>
<path d="M172.8 10.1h.1M172.8 10.1h1.9M180.2 10.1h1.8M182 10.1h.1M61.3 46.7h.1M61.3 46.7h1.8M68.6 46.7h1.8M70.4 46.7h.1M216.7 139.9h.1M216.7 139.9h1.9M225.9 139.9h1.8M227.7 139.9h.1" fill="none" stroke="#f00" stroke-width=".17"/>
<circle cx="187.4" cy="33.8" r=".34" fill="#f0f"/>
<circle cx="187.4" cy="33.8" r=".34" fill="none" stroke="#f0f" stroke-width=".17"/>
<circle cx="236.8" cy="35.6" r=".34" fill="#f0f"/>
<circle cx="236.8" cy="35.6" r=".34" fill="none" stroke="#f0f" stroke-width=".17"/>
<circle cx="189.3" cy="32" r=".34" fill="#f0f"/>
<circle cx="189.3" cy="32" r=".34" fill="none" stroke="#f0f" stroke-width=".17"/>
<circle cx="231.3" cy="11.9" r=".34" fill="#f0f"/>
<circle cx="231.3" cy="11.9" r=".34" fill="none" stroke="#f0f" stroke-width=".17"/>
<circle cx="187.4" cy="8.2" r=".34" fill="#f0f"/>
<circle cx="187.4" cy="8.2" r=".34" fill="none" stroke="#f0f" stroke-width=".17"/>
<circle cx="189.3" cy="10" r=".35" fill="#f0f"/>
<circle cx="189.3" cy="10" r=".35" fill="none" stroke="#f0f" stroke-width=".17"/>
<circle cx="158.2" cy="85" r=".34" fill="#f0f"/>
<circle cx="158.2" cy="85" r=".34" fill="none" stroke="#f0f" stroke-width=".17"/>
<circle cx="156.4" cy="86.9" r=".36" fill="#f0f"/>
<circle cx="156.4" cy="86.9" r=".36" fill="none" stroke="#f0f" stroke-width=".17"/>
<circle cx="181.9" cy="119.8" r=".35" fill="#f0f"/>
<circle cx="181.9" cy="119.8" r=".35" fill="none" stroke="#f0f" stroke-width=".17"/>
<circle cx="46.6" cy="152.7" r=".36" fill="#f0f"/>
<circle cx="46.6" cy="152.7" r=".36" fill="none" stroke="#f0f" stroke-width=".17"/>
<circle cx="44.8" cy="61.3" r=".34" fill="#f0f"/>
<circle cx="44.8" cy="61.3" r=".34" fill="none" stroke="#f0f" stroke-width=".17"/>
<circle cx="86.9" cy="46.6" r=".35" fill="#f0f"/>
<circle cx="86.9" cy="46.6" r=".35" fill="none" stroke="#f0f" stroke-width=".17"/>
<g font-size="5.2">
<text x="13.7" y="8.9">ECE3301L SESSION 1</text>
<text x="79.6" y="8.9">LAB 11</text>
</g>
<g font-size="3.8">
<text x="2.8" y="13.3">REMOVE</text>
<text x="2.8" y="17.1">TO 2 AND MOVE IT TO CONNECT FROM PIN 2 TO PIN 3.</text>
<text x="19.2" y="13.3">THE</text>
<text x="28.8" y="13.3">JUMPER</text>
<text x="45.3" y="13.3">AT</text>
<text x="52.7" y="13.3">JP3</text>
<text x="62.3" y="13.3">THAT</text>
<text x="74.3" y="13.3">IS</text>
<text x="81.6" y="13.3">CONNECTING</text>
<text x="107.3" y="13.3">PIN</text>
<text x="116.9" y="13.3">1</text>
<text x="2.8" y="20.9">THIS</text>
<text x="14.7" y="20.9">WILL</text>
<text x="26.7" y="20.9">ALLOW</text>
<text x="41" y="20.9">THE</text>
<text x="50.7" y="20.9">SIGNAL</text>
<text x="67.3" y="20.9">'RA3'</text>
<text x="81.6" y="20.9">TO</text>
<text x="89" y="20.9">WORK</text>
<text x="101" y="20.9">PROPERLY.</text>
<text x="35.7" y="26.1">DEVELOPMENT</text>
<text x="64.6" y="26.1">BOARD</text>
</g>
<text font-size="3.5" x="49" y="47">+5V</text>
<g font-size="3.5" fill="#000080">
<text x="59.4" y="44.2">R1</text>
<text x="68.6" y="44.2">33</text>
<text x="70.4" y="60">LM4040</text>
<text x="78.7" y="55.2">Z1</text>
<text x="57.6" y="68">U1/P1</text>
<text x="244.2" y="110.1">R6</text>
<text x="253.3" y="110.1">100</text>
</g>
<g font-size="3.3">
<text x="77.7" y="45.7">VREF = 4.096V</text>
<text x="211.2" y="137.1">KEY PRESSED</text>
</g>
<g font-size="2.9" fill="#000080">
<text x="249.6" y="69.5">D1</text>
<text x="249.6" y="96.9">D2</text>
<text x="185.6" y="166.4">D3</text>
</g>
<g font-size="2.4">
<text x="255.1" y="10.2">DS3231</text>
<text x="265.5" y="10.2">BOARD</text>
<text x="255.1" y="28.4">DS1621</text>
<text x="265.5" y="28.4">BOARD</text>
<text x="260.6" y="134.5">or</text>
<text x="265.1" y="134.5">2N2222</text>
</g>
<text font-size="2.4" fill="#000080" x="260.6" y="133">2N3904</text>
<g font-size="1.7" fill="#004080">
<text x="248.8" y="5.3">1</text>
<text x="248.8" y="7.2">2</text>
<text x="248.8" y="9">3</text>
<text x="248.8" y="10.8">4</text>
<text x="248.8" y="12.7">5</text>
<text x="248.8" y="14.5">6</text>
<text x="140.7" y="21.9" transform="rotate(-90 140.7 21.9)">OUT</text>
<text x="146.2" y="21.9" transform="rotate(-90 146.2 21.9)">GND</text>
<text x="151.6" y="21.9" transform="rotate(-90 151.6 21.9)">VCC</text>
<text x="59.7" y="71.2">OSC2/CLKOUT</text>
<text x="45.6" y="73" transform="rotate(-90 45.6 73)">VDD</text>
<text x="47.4" y="73" transform="rotate(-90 47.4 73)">VDD</text>
<text x="64.4" y="74.8">RA0/AN0</text>
<text x="64.4" y="76.7">RA1/AN1</text>
<text x="49.2" y="84">RA5/AN4/SS/HLVDIN/C2OUT</text>
<text x="53" y="78.5">RA2/AN2/VREF-/CVREF</text>
<text x="57.4" y="82.2">RA4/T0CKIC1OUT</text>
<text x="59.1" y="80.3">RA3/AN3VREF+</text>
<text x="55.2" y="87.6">RB0/INT0/FLT0/AN12</text>
<text x="59.5" y="89.5">RB1/INT1/AN10</text>
<text x="59.4" y="95">RB4/KBI0/AN11</text>
<text x="59.6" y="93.1">RB3/AN9/CCP2</text>
<text x="60.4" y="91.3">RB2/INT2/AN8</text>
<text x="59.8" y="96.8">RB5/KBI1/PGM</text>
<text x="60" y="98.6">RB6/KBI2/PGC</text>
<text x="60" y="100.5">RB7/KBI3/PGD</text>
<text x="56" y="104.1">RC0/T1OSO/T13CKI</text>
<text x="58" y="105.9">RC1/T1OSI/CCP2</text>
<text x="59.6" y="107.8">RC2/CCP1/P1A</text>
<text x="11.9" y="111.4">1</text>
<text x="11.9" y="113.2">2</text>
<text x="42.1" y="111.4">MCLR/Vpp</text>
<text x="42.1" y="113.2">OSC1/CLKIN/RA7</text>
<text x="60.5" y="109.6">RC3/SCK/SCL</text>
<text x="61" y="111.4">RC4/SDI/SDA</text>
<text x="64" y="113.2">RC5/SDO</text>
<text x="11.9" y="115.1">3</text>
<text x="11.9" y="116.9">4</text>
<text x="11.9" y="118.7">5</text>
<text x="62.7" y="116.9">RC7/RX/DT</text>
<text x="62.8" y="115.1">RC6/TX/CK</text>
<text x="11.9" y="120.6">6</text>
<text x="63.3" y="120.6">RD0/PSP0</text>
<text x="63.3" y="122.4">RD1/PSP1</text>
<text x="63.3" y="124.2">RD2/PSP2</text>
<text x="59.6" y="131.5">RD6/PSP6/P1C</text>
<text x="59.7" y="129.7">RD5/PSP5/P1B</text>
<text x="63.3" y="126.1">RD3/PSP3</text>
<text x="63.3" y="127.9">RD4/PSP4</text>
<text x="59.6" y="133.3">RD7/PSP7/P1D</text>
<text x="61.6" y="137">RE0/RD/AN5</text>
<text x="45.6" y="140.8" transform="rotate(-90 45.6 140.8)">Vss</text>
<text x="47.4" y="140.8" transform="rotate(-90 47.4 140.8)">Vss</text>
<text x="61.2" y="138.9">RE1/WR/AN6</text>
<text x="61.7" y="140.7">RE2/CS/AN7</text>
</g>
<g font-size="1.7">
<text x="245.6" y="22.4">1</text>
<text x="139.5" y="25" transform="rotate(-90 139.5 25)">1</text>
<text x="145" y="25" transform="rotate(-90 145 25)">2</text>
<text x="150.5" y="25" transform="rotate(-90 150.5 25)">3</text>
<text x="245.6" y="24.3">2</text>
<text x="245.6" y="26.1">3</text>
<text x="245.6" y="27.9">4</text>
<text x="245.6" y="29.8">5</text>
<text x="245.6" y="31.6">6</text>
<text x="245.6" y="33.4">7</text>
<text x="245.6" y="35.3">8</text>
<text x="101" y="53.6">1</text>
<text x="247.4" y="51.7">1</text>
<text x="101" y="55.4">2</text>
<text x="101" y="57.2">3</text>
<text x="247.4" y="57.2">3</text>
<text x="265.6" y="57.2">2</text>
<text x="247.4" y="62.7">4</text>
<text x="44.4" y="67.3" transform="rotate(-90 44.4 67.3)">32</text>
<text x="46.2" y="67.3" transform="rotate(-90 46.2 67.3)">11</text>
<text x="73.5" y="70">14</text>
<text x="73.5" y="73.7">2</text>
<text x="73.5" y="75.5">3</text>
<text x="73.5" y="77.3">4</text>
<text x="73.5" y="79.2">5</text>
<text x="73.5" y="81">6</text>
<text x="73.5" y="82.8">7</text>
<text x="247.4" y="79.2">1</text>
<text x="73.5" y="86.4">33</text>
<text x="73.5" y="88.3">34</text>
<text x="247.4" y="84.6">3</text>
<text x="265.6" y="84.6">2</text>
<text x="73.5" y="90.1">35</text>
<text x="73.5" y="91.9">36</text>
<text x="73.5" y="93.8">37</text>
<text x="73.5" y="95.6">38</text>
<text x="247.4" y="90.1">4</text>
<text x="73.5" y="97.5">39</text>
<text x="73.5" y="99.3">40</text>
<text x="73.5" y="106.6">17</text>
<text x="73.5" y="104.7">16</text>
<text x="73.5" y="102.9">15</text>
<text x="38" y="112.1">13</text>
<text x="38.9" y="110.2">1</text>
<text x="73.5" y="113.9">25</text>
<text x="73.5" y="112.1">24</text>
<text x="73.5" y="110.2">23</text>
<text x="73.5" y="108.4">18</text>
<text x="262" y="113" transform="rotate(-90 262 113)">2</text>
<text x="73.5" y="119.4">19</text>
<text x="73.5" y="115.7">26</text>
<text x="196.3" y="119.4">7</text>
<text x="196.3" y="117.6">8</text>
<text x="73.5" y="121.2">20</text>
<text x="73.5" y="123">21</text>
<text x="73.5" y="124.9">22</text>
<text x="196.3" y="124.9">4</text>
<text x="196.3" y="123">5</text>
<text x="196.3" y="121.2">6</text>
<text x="258.4" y="123.8" transform="rotate(-90 258.4 123.8)">1</text>
<text x="73.5" y="126.7">27</text>
<text x="73.5" y="128.5">28</text>
<text x="73.5" y="130.3">29</text>
<text x="196.3" y="130.3">1</text>
<text x="196.3" y="128.5">2</text>
<text x="196.3" y="126.7">3</text>
<text x="73.5" y="135.8">8</text>
<text x="73.5" y="137.7">9</text>
<text x="73.5" y="132.2">30</text>
<text x="73.5" y="139.5">10</text>
<text x="44.4" y="144.8" transform="rotate(-90 44.4 144.8)">31</text>
<text x="46.2" y="144.8" transform="rotate(-90 46.2 144.8)">12</text>
<text x="183.4" y="148.6">1</text>
<text x="183.4" y="154.1">3</text>
<text x="201.5" y="154.1">2</text>
<text x="183.4" y="159.6">4</text>
</g>
<g font-size="1.6" fill="#00f">
<text x="152.4" y="11.4" transform="rotate(-90 152.4 11.4)">Receiver</text>
<text x="152.4" y="14.3" transform="rotate(-90 152.4 14.3)">IR</text>
</g>
<g font-size="1.6" fill="#000080">
<text x="154.6" y="9.7">U2</text>
<text x="169.2" y="7.9">R2</text>
<text x="169.2" y="9.7">R3</text>
<text x="180.2" y="7.9">4.7K</text>
<text x="180.2" y="9.7">4.7K</text>
<text x="255.1" y="7.9">JP3</text>
<text x="255.1" y="13.3">HEADER 6</text>
<text x="255.1" y="26.2">JP4</text>
<text x="255.1" y="31.6">HEADER 8</text>
<text x="94.2" y="64.6">HEADER 3</text>
<text x="96" y="62.7">JP3</text>
<text x="244.2" y="71.9">LED_RGB COMMON CATHODE</text>
<text x="88.7" y="75.5">RINT22</text>
<text x="88.7" y="77.3">RINT19</text>
<text x="101.5" y="75.5">220</text>
<text x="101.5" y="77.3">220</text>
<text x="88.7" y="79.2">RINT9</text>
<text x="101.5" y="79.2">220</text>
<text x="88.7" y="93.8">RINT3</text>
<text x="88.7" y="92">RINT2</text>
<text x="88.7" y="95.6">RINT4</text>
<text x="101.5" y="93.8">220</text>
<text x="101.5" y="92">220</text>
<text x="101.5" y="95.6">220</text>
<text x="244.2" y="99.3">LED_RGB COMMON CATHODE</text>
<text x="88.7" y="104.8">RINT6</text>
<text x="88.7" y="106.6">RINT7</text>
<text x="101.5" y="104.8">220</text>
<text x="101.5" y="106.6">220</text>
<text x="9.9" y="108.6">JP14</text>
<text x="127.1" y="112.1">R8</text>
<text x="127.1" y="108.5">R7</text>
<text x="138.1" y="112.1">1K</text>
<text x="138.1" y="108.5">1K</text>
<text x="198.5" y="113.9">JP1</text>
<text x="263.6" y="115.7">BZ1</text>
<text x="263.6" y="117.9">BUZZER</text>
<text x="8.3" y="123.1">HEADER 6</text>
<text x="203.9" y="123.1">HEADER 8</text>
<text x="90.6" y="128.6">RINT17</text>
<text x="90.6" y="130.4">RINT18</text>
<text x="103.3" y="128.6">220</text>
<text x="103.3" y="130.4">220</text>
<text x="260.6" y="130.4">Q1</text>
<text x="90.6" y="132.2">RINT18</text>
<text x="90.6" y="137.7">RINT24</text>
<text x="90.6" y="135.9">RINT23</text>
<text x="103.3" y="132.2">220</text>
<text x="103.3" y="137.7">220</text>
<text x="103.3" y="135.9">220</text>
<text x="90.6" y="139.5">RINT24</text>
<text x="103.3" y="139.5">220</text>
<text x="214.9" y="139.5">D5</text>
<text x="227.7" y="139.5">LED</text>
<text x="54" y="145">PIC18F4321</text>
<text x="180.2" y="168.8">LED_RGB COMMON CATHODE</text>
</g>
<g font-size="1.6">
<text x="154.6" y="11.5">IR</text>
<text x="160" y="8.6">VCC</text>
<text x="221.1" y="12.2">VCC</text>
<text x="149.1" y="35.3">VCC</text>
<text x="37.5" y="59.1">USB_POWER</text>
<text x="21" y="103">USB_POWER</text>
<text x="241.2" y="105.5">+5V</text>
<text x="174.3" y="120.3">VCC</text>
</g>
<g font-size="1.6" fill="#f00">
<text x="191.5" y="7.9">SCL</text>
<text x="191.5" y="9.7">SDA</text>
<text x="193.3" y="33.5">SCL</text>
<text x="193.3" y="31.6">SDA</text>
<text x="189.7" y="51.8">PORTA.1</text>
<text x="189.7" y="57.2">PORTA.2</text>
<text x="189.7" y="62.7">PORTA.3</text>
<text x="114.7" y="77.3">PORTA.2</text>
<text x="114.7" y="75.5">PORTA.1</text>
<text x="114.7" y="79.2">PORTA.3</text>
<text x="200.7" y="79.2">PORTB.3</text>
<text x="114.7" y="88.3">RB1</text>
<text x="200.7" y="84.7">PORTB.4</text>
<text x="114.7" y="92">PORTB.3</text>
<text x="114.7" y="95.6">PORTB.5</text>
<text x="114.7" y="93.8">PORTB.4</text>
<text x="200.7" y="90.2">PORTB.5</text>
<text x="114.7" y="106.6">PORTC.2</text>
<text x="114.7" y="104.8">PORTC.1</text>
<text x="114.7" y="108.5">RC3</text>
<text x="114.7" y="112.1">RC5</text>
<text x="122" y="108.5">SCK</text>
<text x="122" y="112.1">SDO</text>
<text x="187.8" y="117.6">GND</text>
<text x="187.8" y="119.4">VCC</text>
<text x="114.7" y="124.9">RD3</text>
<text x="133" y="124.9">SDA</text>
<text x="173.2" y="122.6">TFT_SCK</text>
<text x="173.2" y="124.5">TFT_SDO</text>
<text x="187.8" y="121.2">VCC</text>
<text x="114.7" y="128.6">PORTD.5</text>
<text x="114.7" y="130.4">PORTD.6</text>
<text x="114.7" y="126.7">RD4</text>
<text x="133" y="126.7">SCL</text>
<text x="173.2" y="128.1">TFT_CS#</text>
<text x="173.2" y="130">TFT_RST#</text>
<text x="173.2" y="126.3">TFT_D/C#</text>
<text x="228.1" y="130.4">PORTC.1</text>
<text x="114.7" y="132.2">PORTD.7</text>
<text x="114.7" y="135.9">PORTE.0</text>
<text x="114.7" y="137.7">PORTE.1</text>
<text x="114.7" y="139.5">PORTE.2</text>
</g>
<g font-size="1.5" fill="#00f">
<text x="249.6" y="51.5">R-</text>
<text x="249.6" y="57">G-</text>
<text x="249.6" y="62.5">B-</text>
<text x="249.6" y="79">R-</text>
<text x="249.6" y="84.5">G-</text>
<text x="249.6" y="90">B-</text>
<text x="185.6" y="148.5">R-</text>
<text x="185.6" y="154">G-</text>
<text x="185.6" y="159.4">B-</text>
</g>
<g font-size="1.5">
<text x="165.5" y="84.5">LA.CH0</text>
<text x="165.5" y="86.3">LA.CH1</text>
<text x="172.8" y="84.5">SCL</text>
<text x="172.8" y="86.3">SDA</text>
<text x="203.9" y="119.2">LCD</text>
<text x="207.7" y="119.2">SCREEN</text>
</g>
<g font-size=".6">
<text x="28.5" y=".7">E</text>
<text x="83.7" y=".7">D</text>
<text x="139" y=".7">C</text>
<text x="194.2" y=".7">B</text>
<text x="249.4" y=".7">A</text>
<text x=".3" y="19">E</text>
<text x="277.3" y="19">E</text>
<text x=".3" y="54.1">D</text>
<text x="277.3" y="54.1">D</text>
<text x=".3" y="89.2">C</text>
<text x="277.3" y="89.2">C</text>
<text x=".3" y="124.4">B</text>
<text x="277.3" y="124.4">B</text>
<text x=".3" y="159.5">A</text>
<text x="277.3" y="159.5">A</text>
<text x="28.5" y="177.2">E</text>
<text x="83.7" y="177.2">D</text>
<text x="139" y="177.2">C</text>
<text x="194.2" y="177.2">B</text>
<text x="249.4" y="177.2">A</text>
</g>
</svg>
